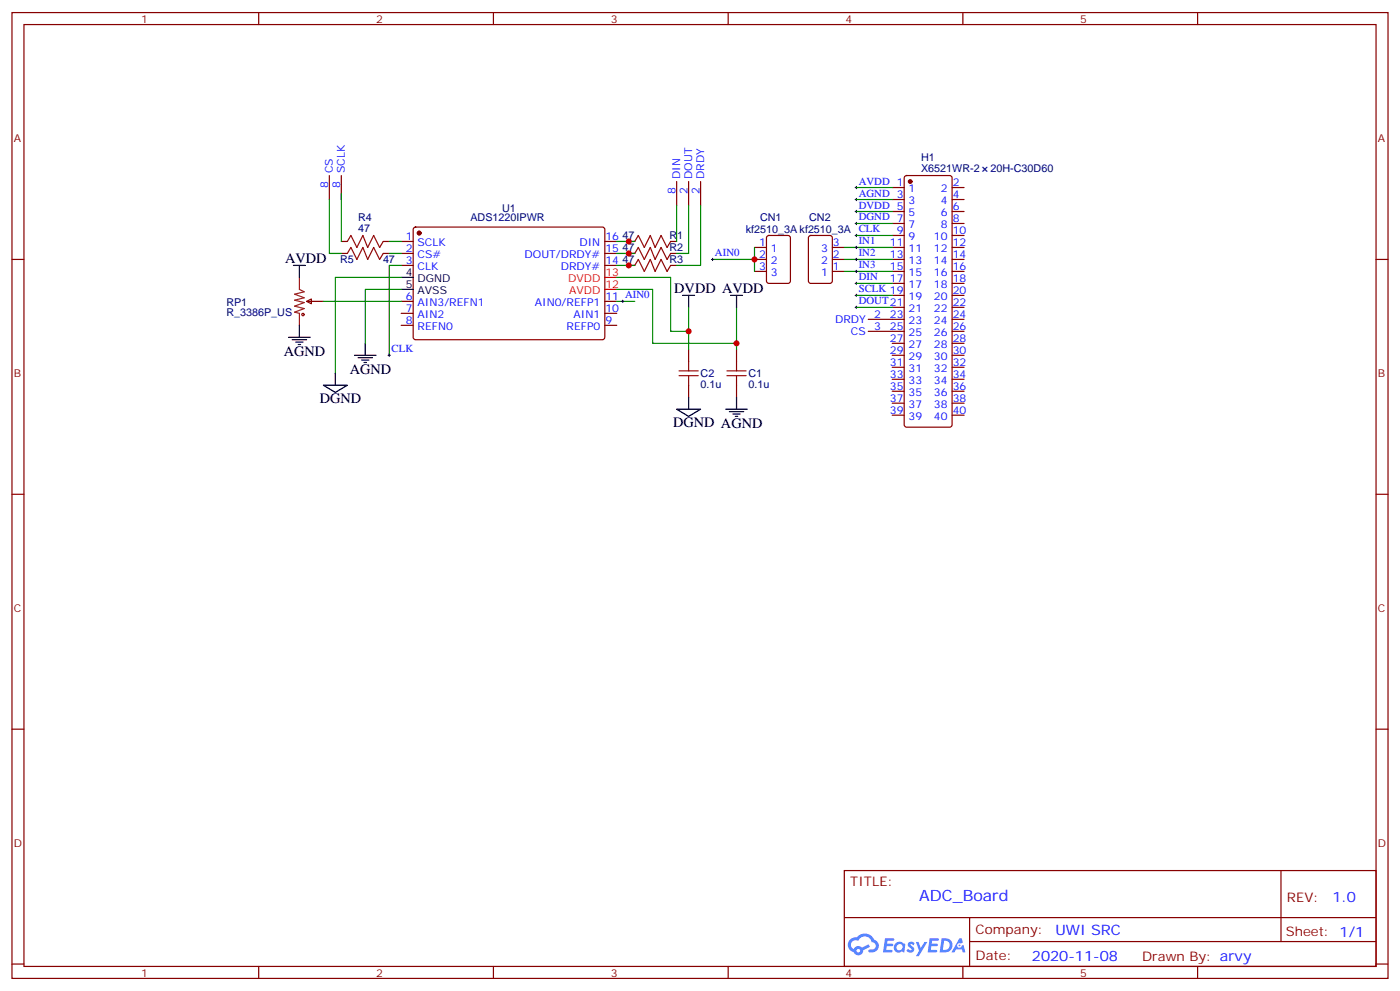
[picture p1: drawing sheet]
<svg xmlns="http://www.w3.org/2000/svg" width="412mm" height="292mm" viewBox="0 0 412 292" stroke-linecap="round" stroke-linejoin="round" font-family="sans-serif">
<g fill="none" stroke="#870000" stroke-width=".35">
<path d="M3.5 3.7h405.4v284.3h-405.4zM7.1 7.2h398.2v277.3h-398.2zM76.2 3.7v3.5M145.3 3.7v3.5M214.5 3.7v3.5M283.6 3.7v3.5M352.8 3.7v3.5M3.5 76.4h3.6M405.3 76.4h3.6M3.5 145.5h3.6M405.3 145.5h3.6M3.5 214.7h3.6"/>
<path d="M405.3 214.7h3.6M248.7 256.3h156.6v28.2h-156.6zM377.3 256.3v20.9M248.7 270.1h156.5M285.6 277.2h119.6M285.6 270.1v14.2M3.5 283.8h3.6M76.2 284.5v3.5M145.3 284.5v3.5M214.5 284.5v3.5M283.6 284.5v3.5M352.8 284.5v3.5"/>
<path d="M405.3 283.8h3.6"/>
</g>
<g fill="#5487ff">
<path d="M267.7 277.5a1.22 1.22 0 0 1 1.7 .2l-.4 .6a.47 .47 0 0 0-.3-.4 .47 .47 0 0 0-.5 .2l.1 .2a1.14 1.14 0 0 1 .8 1.8 1.14 1.14 0 0 1-1.9 0l-.2-.2 .5-.6 .7 .5a.29 .29 0 0 0 .3-.3 .29 .29 0 0 0-.2-.3 1.04 1.04 0 0 1-.6-1.7z"/>
<path d="M260.7 276.2h2.4l.3 .2-.2 .5-1.8 .1-.1 .8h1.5l.3 .4-.3 .4h-1.6l-.2 1.1h1.7l.2 .3-.2 .3-2.6 .1z"/>
<path d="M273.8 276.2h2.4l.3 .2-.1 .5-1.8 .1-.2 .8h1.6l.3 .4-.4 .4-1.6-.1-.1 1.1 1.7 .1 .2 .3-.2 .3-2.6 .1z"/>
<path d="M282.6 276.2h.7l.3 1.3-.6 .3a.69 .69 0 0 0-1 .3 .69 .69 0 0 0 .4 .9 .69 .69 0 0 0 .9-.6l.5-.2 .6 2.2h-.8l-.2-.9h-1.8l-.5 .9h-.8z"/>
<path d="M269.8 277.3h.8l.6 1.8 1.1-1.8h.9l-2.6 4.2h-.8l.9-1.5z"/>
<path d="M277.4 276.2l-.6 4.2h1.3a2.11 2.11 0 0 0 2.5-2.1 2.11 2.11 0 0 0-2.5-2.1zM278.1 277a1.39 1.39 0 0 1 1.7 1.4 1.39 1.39 0 0 1-1.8 1.2h-.3z"/>
<path d="M263.7 277.8a1.54 1.54 0 0 0-.1 2.2 1.54 1.54 0 0 0 2.2 .1l.6 .3 .3-2.3-.2-.3h-.4a1.49 1.49 0 0 0-2.4 0zM264 278.8a.94 .94 0 0 1 1.8 0 .94 .94 0 0 1-1.8 0z"/>
<path d="M250.4 276.6a2.18 2.18 0 0 0 1.1 3.7 1.44 1.44 0 0 0 1.6 .9 1.44 1.44 0 0 0 1.2-1.4l2-1.1-.5-.7-1.9 1a1.47 1.47 0 0 0-2.4 .4 1.39 1.39 0 0 1-.7-1.9 1.39 1.39 0 0 1 2-.5 2.12 2.12 0 0 1 2.2-1.3 2.12 2.12 0 0 1 1.9 1.7 1.14 1.14 0 0 1 1.1 1.4 1.14 1.14 0 0 1-1.7 .7 .43 .43 0 0 0-.5 .4 .43 .43 0 0 0 .4 .5 1.98 1.98 0 0 0 2.5-1.2 1.98 1.98 0 0 0-1.2-2.6 3.1 3.1 0 0 0-5.3-.6l-.9 .1zM252.3 279.9a.55 .55 0 0 1 1.1 0 .55 .55 0 0 1-1.1 0z"/>
<circle cx="282.6" cy="278.3" r=".26"/>
</g>
<g fill="#870000" stroke="#870000" stroke-width=".35">
<circle cx="123.5" cy="68.6" r=".53"/>
<circle cx="268.1" cy="53.4" r=".53"/>
</g>
<g fill="none" stroke="#870000" stroke-width=".35">
<path d="M97 51.7v7M100.5 51.7v7M199.3 53.4v7.1M202.8 53.4v7.1M206.4 53.4v7.1M262.8 55.2h3.5M262.8 58.7h3.5M266.6 51.9l.5-.2h12.7l.5 .2 .2 .5v72.7l-.3 .5-.4 .2h-12.7l-.5-.3-.3-.4v-72.7zM280.5 55.2h3.5M280.5 58.7h3.5M100.5 71.1h1.8M100.5 74.6h1.8"/>
<path d="M112.9 71.1h1.8M112.9 74.6h1.8M118.2 71.1h3.5M118.2 74.6h3.5M118.2 78.1h3.5M121.9 67.1l.5-.2h55.3l.5 .7-.1 32-.7 .4-55.3-.1-.4-.6v-31.7zM178.2 71.1h3.5M178.2 74.6h3.5M178.2 78.1h3.5M185.2 71.1h1.8M185.2 74.6h1.8M185.2 78.1h1.8"/>
<path d="M197.6 71.1h1.7M197.6 74.6h1.7M197.6 78.1h1.7M222.2 72.8h3.6M222.2 76.4h3.6M222.2 79.9h3.6M226 69.5l.5-.2h5.6l.7 .5v12.9l-.4 .7h-5.9l-.7-.4v-13zM238.4 69.5l.4-.2h5.7l.6 .5 .1 12.9-.5 .7h-5.9l-.6-.4-.1-13zM245.2 72.8h3.5M245.2 76.4h3.5M245.2 79.9h3.5M262.8 62.3h3.5"/>
<path d="M262.8 65.8h3.5M262.8 69.3h3.5M262.8 72.8h3.5M262.8 76.4h3.5M262.8 79.9h3.5M280.5 62.3h3.5M280.5 65.8h3.5M280.5 69.3h3.5M280.5 72.8h3.5M280.5 76.4h3.5M280.5 79.9h3.5M90.3 88.7l1.4-.7v1.4z"/>
<path d="M90.3 88.7h4.9M118.2 88.7h3.5M118.2 92.3h3.5M118.2 95.8h3.5M178.2 88.7h3.5M178.2 92.3h3.5M178.2 95.8h3.5M255.8 97.5h10.5M255.8 94h10.5M262.8 83.4h3.5M262.8 87h3.5M262.8 90.5h3.5"/>
<path d="M280.5 97.5h3.5M280.5 83.4h3.5M280.5 94h3.5M280.5 87h3.5M280.5 90.5h3.5M202.8 102.8v3.6M202.8 113.4v3.5M217 102.8v3.6M217 113.4v3.5M262.8 118.7h3.5M262.8 115.2h3.5M262.8 111.7h3.5"/>
<path d="M262.8 108.1h3.5M262.8 104.6h3.5M262.8 101.1h3.5M280.5 118.7h3.5M280.5 115.2h3.5M280.5 111.7h3.5M280.5 108.1h3.5M280.5 104.6h3.5M280.5 101.1h3.5M262.8 122.2h3.5M280.5 122.2h3.5"/>
</g>
<g fill="none" stroke="#000" stroke-width=".35">
<path d="M86.4 78.1h3.6M88.2 78.1v3.6M85 99.3h6.4M88.2 95.8v3.5M118.2 81.7h3.5M118.2 85.2h3.5M201.1 87h3.5M202.8 87v3.5M215.2 87h3.5M217 87v3.5M86.1 100h4.2M87.1 100.7h2.2"/>
<path d="M87.8 101.4h.7M95.2 113.4h7.1l-3.5 2.1zM98.8 109.9v3.5M104.4 104.6h6.4M105.5 105.3h4.2M106.5 106h2.2M107.2 106.7h.7M107.6 101.1v3.5M202.8 116.9v3.6M217 116.9v3.6M199.3 120.5h7.1l-3.6 2.1zM213.8 120.5h6.3"/>
<path d="M214.8 121.2h4.3M215.9 121.9h2.1M216.6 122.6h.7"/>
</g>
<path d="M178.2 85.2h3.5M178.2 81.7h3.5" fill="none" stroke="#f00" stroke-width=".35"/>
<g fill="none" stroke="#a10000" stroke-width=".35">
<path d="M102.3 71.1l1.1-1.8 1.7 3.5 1.8-3.5 1.4 3.5 1.8-3.5 1.7 3.5 1.1-1.7M102.3 74.6l1.1-1.8 1.7 3.6 1.8-3.6 1.4 3.6 1.8-3.6 1.7 3.6 1.1-1.8M187 71.1l1-1.8 1.8 3.5 1.8-3.5 1.4 3.5 1.7-3.5 1.8 3.5 1.1-1.7M187 74.6l1-1.8 1.8 3.6 1.8-3.6 1.4 3.6 1.7-3.6 1.8 3.6 1.1-1.8M187 78.1l1-1.7 1.8 3.5 1.8-3.5 1.4 3.5 1.7-3.5 1.8 3.5 1.1-1.8M200 110.6h5.7M200 109.2h5.7M202.8 106.4v2.8M202.8 110.6v2.8M214.1 110.6h5.7M214.1 109.2h5.7M217 106.4v2.8"/>
<path d="M217 110.6v2.8"/>
<circle cx="89.3" cy="92.6" r=".35"/>
</g>
<g fill="none" stroke="#008700" stroke-width=".35">
<path d="M97 58.7v15.9h3.5M100.5 57v14.1M252.2 55.2h10.6M252.2 58.7h10.6M114.7 71.1h3.5M114.7 74.6h3.5M118.2 78.1h-3.5v26.5M181.7 71.1h5.3M181.7 74.6h5.3M181.7 78.1h5.3M199.3 60.5v10.6M202.8 60.5v14.1h-3.5"/>
<path d="M206.4 60.5v17.6h-7.1M209.9 76.4h12.3M222.2 72.8v7.1M248.7 72.8h14.1M248.7 76.4h14.1M248.7 79.9h14.1M252.2 62.3h10.6M252.2 65.8h10.6M252.2 69.3h10.6M95.2 88.7h23M118.2 81.7h-19.4v28.2M118.2 85.2h-10.6v15.9"/>
<path d="M181.7 85.2h10.6v15.9h24.7M181.7 81.7h15.9v15.8h5.2M181.7 88.7h5.3M202.8 90.5v12.3M217 90.5v12.3M252.2 83.4h10.6M252.2 87h10.6M252.2 90.5h10.6"/>
</g>
<path d="M88.2 81.7v3.5l1.4 .7-2.8 .7 2.8 1.1-2.8 .7 2.8 .7-2.8 1 2.8 .7-2.8 1.1 1.4 .4v3.5" fill="none" stroke="#8c2424" stroke-width=".35"/>
<g fill="none" stroke="#000" stroke-width=".29">
<path d="M251.9 55.2h.7M251.9 58.7h.7M252.2 54.9v.7M252.2 58.4v.7M209.5 76.4h.8M209.9 76v.7M251.9 62.3h.7M251.9 65.8h.7M251.9 69.3h.7M251.9 72.8h.7M251.9 76.4h.7M251.9 79.9h.7"/>
<path d="M252.2 61.9v.7M252.2 65.4v.7M252.2 69v.7M252.2 72.5v.7M252.2 76v.7M252.2 79.6v.7M183.1 88.7h.7M183.4 88.4v.7M251.9 83.4h.7M251.9 87h.7M251.9 90.5h.7M252.2 83.1v.7"/>
<path d="M252.2 86.6v.7M252.2 90.1v.7M114.3 104.6h.7M114.7 104.2v.8"/>
</g>
<g fill="#c00">
<circle cx="202.8" cy="97.5" r=".88"/>
<circle cx="185.2" cy="71.1" r=".88"/>
<circle cx="185.2" cy="74.6" r=".88"/>
<circle cx="185.2" cy="78.1" r=".88"/>
<circle cx="222.3" cy="76.4" r=".88"/>
<circle cx="217" cy="101.1" r=".88"/>
</g>
<text font-size="4.6" fill="#00f" x="270.8" y="265.3">ADC_Board</text>
<g font-size="4.2">
<text x="84" y="77.4">AVDD</text>
<text x="198.6" y="86.3">DVDD AVDD</text>
<text x="83.6" y="105">AGND</text>
<text x="103" y="110.2">AGND</text>
<text x="94.2" y="118.7">DGND</text>
<text x="198.3" y="125.8">DGND AGND</text>
</g>
<g font-size="4.2" fill="#00f">
<text x="392.5" y="265.6">1.0</text>
<text x="310.9" y="275.1">UWI SRC</text>
<text x="304" y="282.9">2020-11-08</text>
</g>
<g font-size="3.9" fill="#800">
<text x="250.5" y="260.9">TITLE:</text>
<text x="379.1" y="265.6">REV:</text>
<text x="287.4" y="275.1">Company:</text>
<text x="378.7" y="275.7">Sheet: 1/1</text>
<text x="287.4" y="282.8">Date:</text>
<text x="336.4" y="282.8">Drawn By: arvy</text>
</g>
<g font-size="3.2" fill="#800">
<text x="41.6" y="6.7">1</text>
<text x="110.8" y="6.7">2</text>
<text x="179.9" y="6.7">3</text>
<text x="249.1" y="6.7">4</text>
<text x="318.2" y="6.7">5</text>
<text x="4.1" y="41.8">A</text>
<text x="405.9" y="41.8">A</text>
<text x="4.1" y="110.9">B</text>
<text x="405.9" y="110.9">B</text>
<text x="4.1" y="180.1">C</text>
<text x="405.9" y="180.1">C</text>
<text x="4.1" y="249.2">D</text>
<text x="405.9" y="249.2">D</text>
<text x="41.6" y="287.5">1</text>
<text x="110.8" y="287.5">2</text>
<text x="179.9" y="287.5">3</text>
<text x="249.1" y="287.5">4</text>
<text x="318.2" y="287.5">5</text>
</g>
<g font-size="3.2" fill="#000080">
<text x="271.3" y="47.4">H1</text>
<text x="271.3" y="50.6">X6521WR-2</text>
<text x="291.8" y="50.6">20H-C30D60</text>
<text x="105.5" y="65">R4</text>
<text x="138.6" y="65.1">ADS1220IPWR</text>
<text x="147.9" y="62.5">U1</text>
<text x="223.9" y="65.1">CN1</text>
<text x="238.4" y="65.1">CN2</text>
<text x="105.5" y="68.3">47</text>
<text x="183.4" y="70.5">47</text>
<text x="197.2" y="70.5">R1</text>
<text x="219.7" y="68.7">kf2510_3A kf2510_3A CLK</text>
<text x="100.2" y="77.5">R5</text>
<text x="112.8" y="77.5">47</text>
<text x="183.4" y="74">47</text>
<text x="183.4" y="77.5">47</text>
<text x="197.2" y="74">R2</text>
<text x="197.2" y="77.5">R3</text>
<text x="66.7" y="90">RP1</text>
<text x="66.7" y="93.1">R_3386P_US</text>
<text x="206.4" y="111">C2</text>
<text x="220.5" y="111">C1</text>
<text x="206.4" y="114.2">0.1u</text>
<text x="220.5" y="114.2">0.1u</text>
</g>
<g font-size="3.2" fill="#00f">
<text x="98.1" y="51" transform="rotate(-90 98.1 51)">CS</text>
<text x="101.6" y="51" transform="rotate(-90 101.6 51)">SCLK</text>
<text x="200.4" y="52.7" transform="rotate(-90 200.4 52.7)">DIN</text>
<text x="203.9" y="52.7" transform="rotate(-90 203.9 52.7)">DOUT</text>
<text x="207.4" y="52.7" transform="rotate(-90 207.4 52.7)">DRDY</text>
<text x="96.7" y="55.5" transform="rotate(-90 96.7 55.5)">8</text>
<text x="100.2" y="55.5" transform="rotate(-90 100.2 55.5)">8</text>
<text x="199" y="57.2" transform="rotate(-90 199 57.2)">8</text>
<text x="202.5" y="57.2" transform="rotate(-90 202.5 57.2)">2</text>
<text x="206" y="57.2" transform="rotate(-90 206 57.2)">2</text>
<text x="252.9" y="54.3">AVDD 1</text>
<text x="252.9" y="57.9">AGND 3</text>
<text x="267.7" y="56.6">1</text>
<text x="277.1" y="56.6">2</text>
<text x="280.6" y="58.4">4</text>
<text x="280.6" y="54.9">2</text>
<text x="252.9" y="61.4">DVDD 5</text>
<text x="252.9" y="64.9">DGND 7</text>
<text x="267.7" y="60.1">3</text>
<text x="267.7" y="63.7">5</text>
<text x="277.1" y="63.7">6</text>
<text x="277.1" y="60.1">4</text>
<text x="280.6" y="65.4">8</text>
<text x="280.6" y="61.9">6</text>
<text x="119.5" y="70.7">1</text>
<text x="178.3" y="70.7">16</text>
<text x="252.9" y="72">IN1</text>
<text x="264.2" y="69">9</text>
<text x="267.7" y="67.2">7</text>
<text x="267.7" y="70.7">9</text>
<text x="275.1" y="70.7">10</text>
<text x="277.1" y="67.2">8</text>
<text x="280.6" y="69">10</text>
<text x="119.5" y="74.3">2</text>
<text x="119.5" y="77.8">3</text>
<text x="123" y="72.5">SCLK</text>
<text x="123" y="76">CS#</text>
<text x="154.5" y="76">DOUT/DRDY#</text>
<text x="170.7" y="72.5">DIN</text>
<text x="178.3" y="77.8">14</text>
<text x="178.3" y="74.3">15</text>
<text x="210.6" y="75.5">AIN0</text>
<text x="223.6" y="72.5">1</text>
<text x="223.6" y="76">2</text>
<text x="227.1" y="74.3">1</text>
<text x="227.1" y="77.8">2</text>
<text x="241.9" y="77.8">2</text>
<text x="241.9" y="74.3">3</text>
<text x="245.4" y="76">2</text>
<text x="245.4" y="72.5">3</text>
<text x="252.9" y="75.5">IN2</text>
<text x="262.1" y="72.5">11</text>
<text x="262.1" y="76">13</text>
<text x="267.7" y="74.3">11</text>
<text x="267.7" y="77.8">13</text>
<text x="275.1" y="77.8">14</text>
<text x="275.1" y="74.3">12</text>
<text x="280.6" y="76">14</text>
<text x="280.6" y="72.5">12</text>
<text x="123" y="79.6">CLK</text>
<text x="165.2" y="79.6">DRDY#</text>
<text x="223.6" y="79.6">3</text>
<text x="227.1" y="81.3">3</text>
<text x="241.9" y="81.3">1</text>
<text x="245.4" y="79.6">1</text>
<text x="252.9" y="79">IN3</text>
<text x="252.9" y="82.6">DIN</text>
<text x="262.1" y="79.6">15</text>
<text x="262.1" y="83.1">17</text>
<text x="267.7" y="81.3">15</text>
<text x="275.1" y="81.3">16</text>
<text x="280.6" y="83.1">18</text>
<text x="280.6" y="79.6">16</text>
<text x="119.5" y="88.4">6</text>
<text x="178.3" y="88.4">11 AIN0</text>
<text x="252.9" y="86.1">SCLK 19</text>
<text x="252.9" y="89.6">DOUT21</text>
<text x="267.7" y="84.8">17</text>
<text x="267.7" y="88.4">19</text>
<text x="275.1" y="88.4">20</text>
<text x="275.1" y="84.8">18</text>
<text x="280.6" y="86.6">20</text>
<text x="119.5" y="91.9">7</text>
<text x="119.5" y="95.4">8</text>
<text x="123" y="90.1">AIN3/REFN1</text>
<text x="123" y="93.7">AIN2</text>
<text x="157.5" y="90.1">AIN0/REFP1</text>
<text x="169" y="93.7">AIN1</text>
<text x="178.3" y="95.4">9</text>
<text x="178.3" y="91.9">10</text>
<text x="246" y="95.1">DRDY</text>
<text x="257.5" y="93.7">2</text>
<text x="262.1" y="93.7">23</text>
<text x="267.7" y="91.9">21</text>
<text x="267.7" y="95.4">23</text>
<text x="275.1" y="95.4">24</text>
<text x="275.1" y="91.9">22</text>
<text x="280.6" y="93.7">24</text>
<text x="280.6" y="90.1">22</text>
<text x="123" y="97.2">REFN0</text>
<text x="166.9" y="97.2">REFP0</text>
<text x="250.7" y="98.6">CS</text>
<text x="257.5" y="97.2">3</text>
<text x="262.1" y="97.2">25</text>
<text x="262.1" y="100.7">27</text>
<text x="267.7" y="99">25</text>
<text x="275.1" y="99">26</text>
<text x="280.6" y="100.7">28</text>
<text x="280.6" y="97.2">26</text>
<text x="115.4" y="103.7">CLK</text>
<text x="262.1" y="104.2">29</text>
<text x="262.1" y="107.8">31</text>
<text x="267.7" y="102.5">27</text>
<text x="267.7" y="106">29</text>
<text x="275.1" y="106">30</text>
<text x="275.1" y="102.5">28</text>
<text x="280.6" y="107.8">32</text>
<text x="280.6" y="104.2">30</text>
<text x="262.1" y="111.3">33</text>
<text x="267.7" y="109.5">31</text>
<text x="267.7" y="113.1">33</text>
<text x="275.1" y="113.1">34</text>
<text x="275.1" y="109.5">32</text>
<text x="280.6" y="111.3">34</text>
<text x="262.1" y="114.8">35</text>
<text x="262.1" y="118.4">37</text>
<text x="267.7" y="116.6">35</text>
<text x="275.1" y="116.6">36</text>
<text x="280.6" y="118.4">38</text>
<text x="280.6" y="114.8">36</text>
<text x="262.1" y="121.9">39</text>
<text x="267.7" y="120.1">37</text>
<text x="267.7" y="123.6">39</text>
<text x="275.1" y="123.6">40</text>
<text x="275.1" y="120.1">38</text>
<text x="280.6" y="121.9">40</text>
</g>
<g font-size="3.2">
<text x="119.5" y="81.3">4</text>
<text x="123" y="83.1">DGND</text>
<text x="119.5" y="84.8">5</text>
<text x="123" y="86.6">AVSS</text>
</g>
<g font-size="3.2" fill="#f00">
<text x="167.3" y="83.1">DVDD</text>
<text x="178.3" y="81.3">13</text>
<text x="167.6" y="86.6">AVDD</text>
<text x="178.3" y="84.8">12</text>
</g>
</svg>
